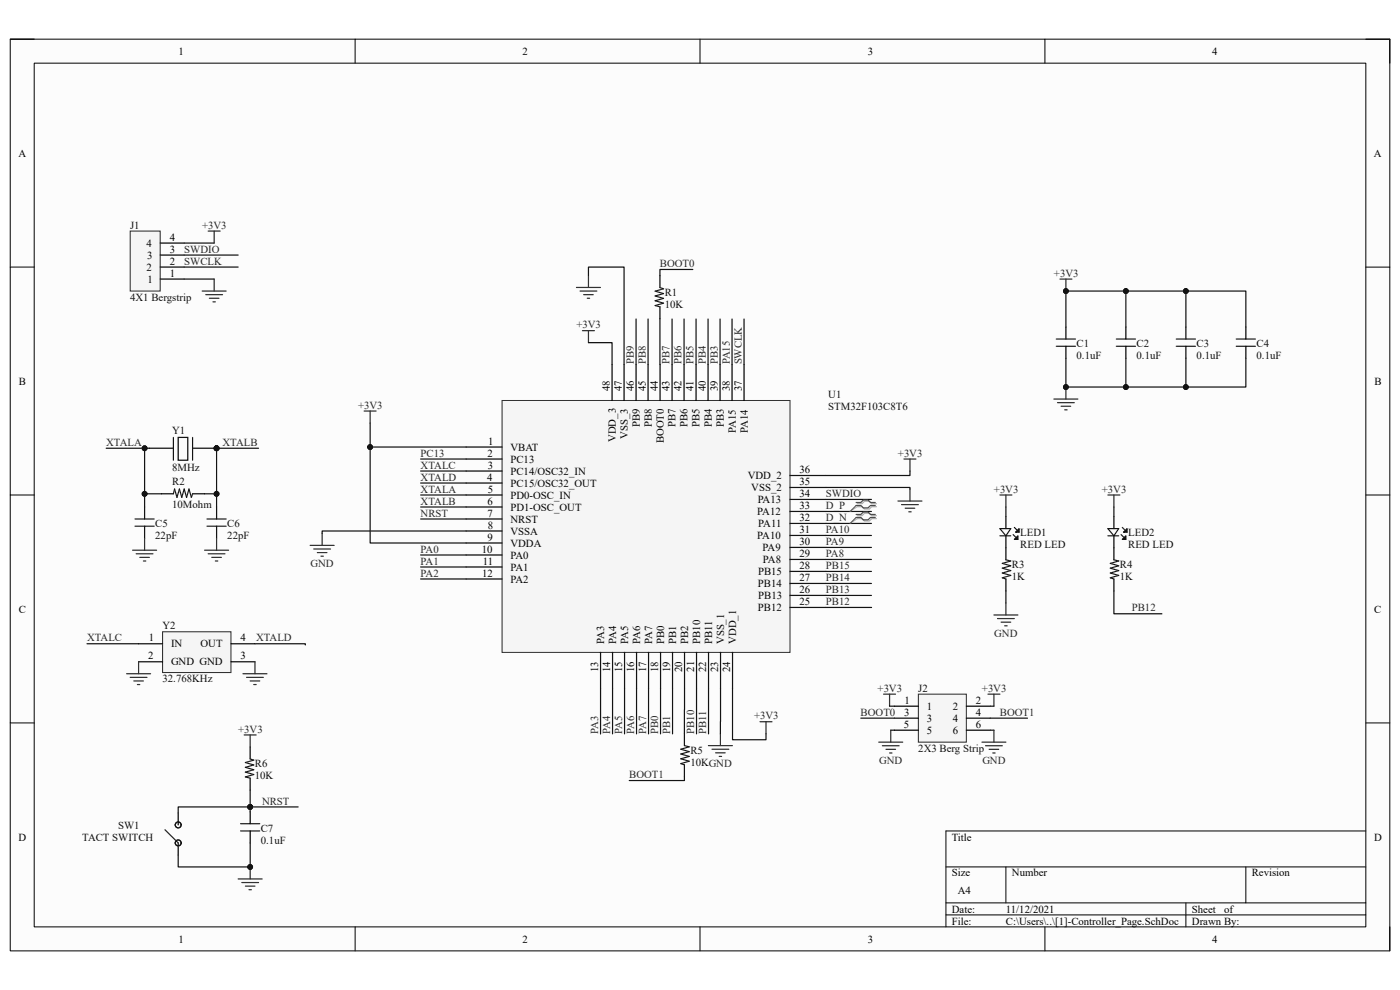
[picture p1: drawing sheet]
<svg xmlns="http://www.w3.org/2000/svg" width="297mm" height="210mm" viewBox="0 0 297 210" stroke-linecap="round" stroke-linejoin="round" font-family="sans-serif">
<path d="M2.2 8.3h292.7v193.4h-292.7z" fill-rule="evenodd" fill="#fcfcfc"/>
<path d="M2.2 8.3h292.7v193.4h-292.7z" fill="none" stroke="#000" stroke-width=".21"/>
<path d="M7.3 13.4h282.5v183.2h-282.5z" fill-rule="evenodd" fill="#fcfcfc"/>
<g fill="none" stroke="#000" stroke-width=".21">
<path d="M2.2 8.3h5.1M7.3 13.4h282.5v183.2h-282.5zM75.3 8.3v5.1M148.5 8.3v5.1M221.7 8.3v5.1M289.8 8.3h5.1v5.1M2.2 56.7h5.1M289.8 56.7h5.1M2.2 105h5.1M289.8 105h5.1M2.2 153.4h5.1M289.8 153.4h5.1"/>
<path d="M289.8 176.3h-89.1v20.3M75.3 196.6v5.1M148.5 196.6v5.1M200.7 183.9h89.1M200.7 191.5h89.1M200.7 194.1h89.1M213.4 183.9v7.6M221.7 196.6v5.1M251.6 191.5v5.1M264.3 183.9v7.6M294.9 196.6v5.1"/>
</g>
<path d="M106.5 85h61.1v53.4h-61.1z" fill-rule="evenodd" fill="#f5f5f5"/>
<path d="M106.5 85h61.1v53.4h-61.1z" fill="none" stroke="#262626" stroke-width=".21"/>
<g fill="none" stroke="#000" stroke-width=".25">
<path d="M140 58.5v2.5M129.9 77.3v7.7M132.4 77.3v7.7M134.9 77.3v7.7M137.5 77.3v7.7M140 65.1v2.5M140 77.3v7.7M142.6 77.3v7.7M145.1 77.3v7.7M147.7 77.3v7.7M150.2 77.3v7.7M152.8 77.3v7.7"/>
<path d="M155.3 77.3v7.7M157.9 77.3v7.7M98.9 94.8h7.6M98.9 97.4h7.6M98.9 99.9h7.6M98.9 102.5h7.6M98.9 105h7.6M98.9 107.6h7.6M98.9 110.1h7.6M98.9 112.6h7.6M98.9 115.2h7.6M98.9 117.7h7.6"/>
<path d="M167.6 118.7h7.6M167.6 116.1h7.6M167.6 113.6h7.6M167.6 111h7.6M167.6 108.5h7.6M167.6 105.9h7.6M167.6 103.4h7.6M167.6 100.9h7.6M98.9 120.3h7.6M98.9 122.8h7.6M127.4 138.4v7.6M130 138.4v7.6"/>
<path d="M132.5 138.4v7.6M135 138.4v7.6M137.6 138.4v7.6M140.1 138.4v7.6M142.7 138.4v7.6M145.2 138.4v7.6M147.8 138.4v7.6M150.3 138.4v7.6M152.9 138.4v7.6M155.4 138.4v7.6M167.6 128.9h7.6M167.6 126.3h7.6"/>
<path d="M167.6 123.8h7.6M167.6 121.2h7.6M145.2 155.6v2.6M145.2 162.2v2.6"/>
</g>
<g fill="none" stroke="#262626" stroke-width=".25">
<path d="M124.8 58.4v2.6M122.3 61h5.1M123.1 61.7h3.5M123.6 70.1h2.5M123.8 62.5h2.1M124.6 63.3h.5M124.8 70.1v2.6M77.2 87.2h2.6M78.5 87.2v2.5M191.8 97.4h2.5M193.1 97.4v2.5M65.8 115.7h5.1"/>
<path d="M66.6 116.5h3.5M67.3 117.2h2.1M68.1 118h.5M68.3 113.2v2.5M190.5 106.3h5.1M191.3 107.1h3.5M192 107.8h2.1M192.8 108.6h.5M193.1 103.7v2.6M150.3 158.2h5.1M151.1 158.9h3.5M151.8 159.7h2"/>
<path d="M152.8 155.6v2.6M161.2 153.1h2.6M162.5 153.1v2.6M152.6 160.5h.5"/>
</g>
<path d="M140 61l.8 .3-1.8 .5 1.8 .5-1.8 .5 1.8 .5-1.8 .5 1.8 .5-1.8 .5 1 .3M145.2 158.2l1 .2-1.8 .5 1.8 .5-1.8 .6 1.8 .5-1.8 .5 1.8 .5-1.8 .5 .8 .2" fill="none" stroke="#1c1c1c" stroke-width=".25"/>
<path d="M194.8 147.3h10.2v10.1h-10.2z" fill-rule="evenodd" fill="#f5f5f5"/>
<path d="M194.8 147.3h10.2v10.1h-10.2z" fill="none" stroke="#262626" stroke-width=".21"/>
<path d="M213.4 109.6v2.5M213.4 113.7v2.5M189.7 149.8h5.1M189.7 152.3h5.1M189.7 154.9h5.1M205 149.8h5.1M205 152.3h5.1M205 154.9h5.1" fill="none" stroke="#000" stroke-width=".25"/>
<g fill="none" stroke="#262626" stroke-width=".25">
<path d="M186.4 157.4h5.1M187.2 158.2h3.6M187.5 147.3h2.5M188 159h2M188.7 147.3v2.5M188.7 159.7h.5M189 154.9v2.5M208.3 157.4h5.1M209.1 158.2h3.5M209.6 147.3h2.5M209.8 159h2.1M210.6 159.7h.5"/>
<path d="M210.9 147.3v2.5M210.9 154.9v2.5"/>
</g>
<path d="M212.1 112.1h2.3l-1 1.6zM212.1 113.7h2.3M214.9 113.4l1.1 1" fill="none" stroke="#1c1c1c" stroke-width=".25"/>
<path d="M216 113.7v.7h-.8z" fill="#1c1c1c"/>
<path d="M215.2 111.9l1 1M216 113.7v.7h-.8z" fill="none" stroke="#1c1c1c" stroke-width=".25"/>
<path d="M216.2 112.1v.8h-.8z" fill="#1c1c1c"/>
<path d="M216.2 112.1v.8h-.8zM235 112.1h2.3l-1 1.6zM235 113.7h2.3M237.8 113.4l1.1 1" fill="none" stroke="#1c1c1c" stroke-width=".25"/>
<path d="M236.3 109.6v2.5M236.3 113.7v2.5" fill="none" stroke="#000" stroke-width=".25"/>
<path d="M238.1 114.4l.8-.7v.7z" fill="#1c1c1c"/>
<path d="M238.1 114.4l.8-.7v.7zM238.1 111.9l1 1" fill="none" stroke="#1c1c1c" stroke-width=".25"/>
<path d="M239.1 112.1v.8h-.8z" fill="#1c1c1c"/>
<path d="M224.1 73.5h4.1M224.1 71.9h4.1M236.8 73.5h4.1M236.8 71.9h4.1M249.5 73.5h4.1M249.5 71.9h4.1M262.3 73.5h4M262.3 71.9h4M213.4 118.8l1 .2-1.8 .5 1.8 .5-1.8 .5 1.8 .5-1.8 .6 1.8 .5-1.8 .5 .8 .2M236.3 118.8l1 .2-1.7 .5 1.7 .5-1.7 .5 1.7 .5-1.7 .6 1.7 .5-1.7 .5 .7 .2M239.1 112.1v.8h-.8z" fill="none" stroke="#1c1c1c" stroke-width=".25"/>
<path d="M226.1 69.4v2.5M226.1 73.5v2.5M238.9 69.4v2.5M238.9 73.5v2.5M251.6 69.4v2.5M251.6 73.5v2.5M264.3 69.4v2.5M264.3 73.5v2.5M213.4 116.2v2.6M236.3 116.2v2.6M213.4 122.8v2.6M236.3 122.8v2.6" fill="none" stroke="#000" stroke-width=".25"/>
<path d="M224.9 59.2h2.5M226.1 59.2v2.5M212.1 105h2.6M213.4 105v2.6M235 105h2.6M236.3 105v2.6M210.9 130.5h5.1M211.6 131.2h3.6M212.4 132h2M213.1 132.8h.6M213.4 127.9v2.6" fill="none" stroke="#262626" stroke-width=".25"/>
<circle cx="226.1" cy="61.7" r=".51" fill="#0e0e0e"/>
<circle cx="226.1" cy="61.7" r=".51" fill="none" stroke="#0e0e0e" stroke-width=".21"/>
<path d="M223.6 84.7h5.1M224.3 85.4h3.6M225.1 86.2h2.1M225.9 86.9h.5M226.1 82.1v2.6" fill="none" stroke="#262626" stroke-width=".25"/>
<circle cx="226.1" cy="82.1" r=".51" fill="#0e0e0e"/>
<circle cx="226.1" cy="82.1" r=".51" fill="none" stroke="#0e0e0e" stroke-width=".21"/>
<path d="M27.6 49h6.4v12.7h-6.4z" fill-rule="evenodd" fill="#f5f5f5"/>
<path d="M27.6 49h6.4v12.7h-6.4z" fill="none" stroke="#262626" stroke-width=".21"/>
<path d="M34 59.2h5.1M34 56.7h5.1M34 54.1h5.1M34 51.6h5.1" fill="none" stroke="#000" stroke-width=".25"/>
<path d="M44.2 49h2.5M45.4 49v2.6M45.4 59.2v2.5M42.9 61.7h5.1M43.7 62.5h3.5M44.4 63.3h2.1M45.2 64h.5" fill="none" stroke="#262626" stroke-width=".25"/>
<circle cx="45.9" cy="95.1" r=".51" fill="#0e0e0e"/>
<circle cx="45.9" cy="95.1" r=".51" fill="none" stroke="#0e0e0e" stroke-width=".21"/>
<path d="M31.7 95.1h5.1M37.8 92.8h2v4.8h-2zM40.9 95.1h5" fill="none" stroke="#000" stroke-width=".25"/>
<circle cx="45.9" cy="95.1" r=".51" fill="#0e0e0e"/>
<circle cx="45.9" cy="95.1" r=".51" fill="none" stroke="#0e0e0e" stroke-width=".21"/>
<path d="M36.8 92.8v4.8M40.9 92.8v4.8M28.6 111.6h4.1M28.6 110.1h4.1M36.8 104.8l.2-1.1 .5 1.8 .6-1.8 .5 1.8 .5-1.8 .5 1.8 .5-1.8 .5 1.8 .3-.7M43.9 111.6h4.1M43.9 110.1h4.1" fill="none" stroke="#1c1c1c" stroke-width=".25"/>
<path d="M30.7 107.6v2.5M30.7 111.6v2.6M34.2 104.8h2.6M40.9 104.8h2.5M45.9 107.6v2.5M45.9 111.6v2.6" fill="none" stroke="#000" stroke-width=".25"/>
<path d="M28.1 116.7h5.1M28.9 117.5h3.6M29.7 118.2h2M30.4 119h.5M30.7 114.2v2.5M43.4 116.7h5.1M44.2 117.5h3.5M44.9 118.2h2.1M45.7 119h.5M45.9 114.2v2.5" fill="none" stroke="#262626" stroke-width=".25"/>
<path d="M34.5 134h14.5v8.7h-14.5z" fill-rule="evenodd" fill="#f5f5f5"/>
<path d="M34.5 134h14.5v8.7h-14.5z" fill="none" stroke="#262626" stroke-width=".21"/>
<path d="M29.4 136.6h5.1M49 136.6h5.1M29.4 140.4h5.1M49 140.4h5.1M53.1 158.5v2.5M37.8 172.5v2.5M37.8 178.8v2.6M53.1 165.1v2.5M53.1 172.2v2.5M53.1 176.3v2.5" fill="none" stroke="#000" stroke-width=".25"/>
<path d="M26.9 142.9h5M27.6 143.7h3.6M28.4 144.5h2M29.1 145.2h.6M29.4 140.4v2.5M51.5 142.9h5.1M52.3 143.7h3.6M53.1 144.5h2M53.8 145.2h.5M54.1 140.4v2.5" fill="none" stroke="#262626" stroke-width=".25"/>
<g fill="none" stroke="#1c1c1c" stroke-width=".25">
<path d="M35 176l2.8 2.8M51 176.3h4.1M51 174.7h4.1M53.1 161l.7 .3-1.7 .5 1.7 .5-1.7 .5 1.7 .5-1.7 .5 1.7 .5-1.7 .5 1 .3"/>
<circle cx="37.8" cy="175" r=".63"/>
<circle cx="37.8" cy="178.8" r=".63"/>
</g>
<g fill="none" stroke="#0e0e0e" stroke-width=".25">
<path d="M134.9 67.7v9.6M137.5 67.7v9.6M140 67.6v9.7M142.6 67.7v9.6M145.1 67.7v9.6M147.7 67.7v9.6M150.2 67.7v9.6M152.8 67.7v9.6M155.3 67.7v9.6M157.9 67.7v9.6M78.5 94.8v20.4h20.4M89.2 99.9h9.7"/>
<path d="M89.2 97.4h9.7M89.2 102.5h9.7M89.2 105h9.7M89.2 107.6h9.7M89.2 110.1h9.7M89.2 117.7h9.7M98.9 112.6h-30.6v.6M175.2 118.7h9.7M175.2 116.1h9.7M175.2 113.6h9.7M175.2 111h9.7M175.2 108.5h9.7"/>
<path d="M175.2 105.9h9.7M89.2 120.3h9.7M89.2 122.8h9.7M175.2 126.3h9.7M175.2 123.8h9.7M175.2 121.2h9.7M175.2 128.9h9.7M127.4 146v9.7M130 146v9.7M132.5 146v9.7M135 146v9.7M137.6 146v9.7"/>
<path d="M140.1 146v9.7M142.7 146v9.7M145.2 146v9.6M147.8 146v9.7M150.3 146v9.7M152.9 146l-.1 9.6"/>
</g>
<circle cx="78.5" cy="94.8" r=".51" fill="#0e0e0e"/>
<circle cx="78.5" cy="94.8" r=".51" fill="none" stroke="#0e0e0e" stroke-width=".21"/>
<g fill="none" stroke="#0e0e0e" stroke-width=".25">
<path d="M124.8 58.4v-1.7h7.6v20.6M147 57.2h-7v1.3M124.8 72.7h5.1v4.6M238.9 61.7v7.7M193.1 99.9v1h-17.9M175.2 103.4h17.9v.3M213.4 107.6v2M236.3 107.6v2M213.4 125.4v2.5M236.3 125.4v4.8h10.2M155.4 146v10.9h7.1v-1.2M182.6 152.3h7.1"/>
<path d="M188.7 149.8h1M189 154.9h.7M210.1 149.8h.8M210.1 154.9h.8M210.1 152.3h7.9M145.2 164.8v.8h-11.7"/>
</g>
<circle cx="238.9" cy="61.7" r=".51" fill="#0e0e0e"/>
<circle cx="238.9" cy="61.7" r=".51" fill="none" stroke="#0e0e0e" stroke-width=".21"/>
<path d="M251.6 61.7v7.7" fill="none" stroke="#0e0e0e" stroke-width=".25"/>
<circle cx="251.6" cy="61.7" r=".51" fill="#0e0e0e"/>
<circle cx="251.6" cy="61.7" r=".51" fill="none" stroke="#0e0e0e" stroke-width=".21"/>
<path d="M238.9 76v6.1" fill="none" stroke="#0e0e0e" stroke-width=".25"/>
<circle cx="238.9" cy="82.1" r=".51" fill="#0e0e0e"/>
<circle cx="238.9" cy="82.1" r=".51" fill="none" stroke="#0e0e0e" stroke-width=".21"/>
<path d="M251.6 76v6.1" fill="none" stroke="#0e0e0e" stroke-width=".25"/>
<circle cx="251.6" cy="82.1" r=".51" fill="#0e0e0e"/>
<circle cx="251.6" cy="82.1" r=".51" fill="none" stroke="#0e0e0e" stroke-width=".21"/>
<path d="M39.1 54.1h11.4M39.1 56.7h11.4M39.1 59.2h6.3M39.1 51.6h6.3M30.7 104.8h3.5" fill="none" stroke="#0e0e0e" stroke-width=".25"/>
<circle cx="30.7" cy="104.8" r=".51" fill="#0e0e0e"/>
<circle cx="30.7" cy="104.8" r=".51" fill="none" stroke="#0e0e0e" stroke-width=".21"/>
<path d="M31.7 95.1h-1v12.5" fill="none" stroke="#0e0e0e" stroke-width=".25"/>
<circle cx="30.7" cy="95.1" r=".51" fill="#0e0e0e"/>
<circle cx="30.7" cy="95.1" r=".51" fill="none" stroke="#0e0e0e" stroke-width=".21"/>
<circle cx="30.7" cy="104.8" r=".51" fill="#0e0e0e"/>
<circle cx="30.7" cy="104.8" r=".51" fill="none" stroke="#0e0e0e" stroke-width=".21"/>
<path d="M43.4 104.8h2.5" fill="none" stroke="#0e0e0e" stroke-width=".25"/>
<circle cx="45.9" cy="104.8" r=".51" fill="#0e0e0e"/>
<circle cx="45.9" cy="104.8" r=".51" fill="none" stroke="#0e0e0e" stroke-width=".21"/>
<path d="M45.7 95.1h9.2" fill="none" stroke="#0e0e0e" stroke-width=".25"/>
<circle cx="45.9" cy="95.1" r=".51" fill="#0e0e0e"/>
<circle cx="45.9" cy="95.1" r=".51" fill="none" stroke="#0e0e0e" stroke-width=".21"/>
<path d="M22.5 95.1h8.2" fill="none" stroke="#0e0e0e" stroke-width=".25"/>
<circle cx="30.7" cy="95.1" r=".51" fill="#0e0e0e"/>
<circle cx="30.7" cy="95.1" r=".51" fill="none" stroke="#0e0e0e" stroke-width=".21"/>
<path d="M45.9 95.1v12.5M18.5 136.6h10.9M54.1 136.6h10.7v.2" fill="none" stroke="#0e0e0e" stroke-width=".25"/>
<circle cx="45.9" cy="104.8" r=".51" fill="#0e0e0e"/>
<circle cx="45.9" cy="104.8" r=".51" fill="none" stroke="#0e0e0e" stroke-width=".21"/>
<circle cx="45.9" cy="95.1" r=".51" fill="#0e0e0e"/>
<circle cx="45.9" cy="95.1" r=".51" fill="none" stroke="#0e0e0e" stroke-width=".21"/>
<path d="M53.1 178.8v5.1h-15.3v-2.5" fill="none" stroke="#0e0e0e" stroke-width=".25"/>
<circle cx="53.1" cy="183.9" r=".51" fill="#0e0e0e"/>
<circle cx="53.1" cy="183.9" r=".51" fill="none" stroke="#0e0e0e" stroke-width=".21"/>
<path d="M50.5 186.5h5.1M51.3 187.2h3.6M52.1 188h2M52.8 188.7h.5M53.1 183.9v2.6" fill="none" stroke="#262626" stroke-width=".25"/>
<circle cx="53.1" cy="183.9" r=".51" fill="#0e0e0e"/>
<circle cx="53.1" cy="183.9" r=".51" fill="none" stroke="#0e0e0e" stroke-width=".21"/>
<path d="M51.8 155.9h2.5M53.1 155.9v2.6" fill="none" stroke="#262626" stroke-width=".25"/>
<path d="M63.3 171.2h-25.5v1.3" fill="none" stroke="#0e0e0e" stroke-width=".25"/>
<circle cx="53.1" cy="171.2" r=".51" fill="#0e0e0e"/>
<circle cx="53.1" cy="171.2" r=".51" fill="none" stroke="#0e0e0e" stroke-width=".21"/>
<path d="M53.1 171.2v1" fill="none" stroke="#0e0e0e" stroke-width=".25"/>
<circle cx="53.1" cy="171.2" r=".51" fill="#0e0e0e"/>
<circle cx="53.1" cy="171.2" r=".51" fill="none" stroke="#0e0e0e" stroke-width=".21"/>
<path d="M53.1 167.6v3.6" fill="none" stroke="#0e0e0e" stroke-width=".25"/>
<circle cx="53.1" cy="171.2" r=".51" fill="#0e0e0e"/>
<circle cx="53.1" cy="171.2" r=".51" fill="none" stroke="#0e0e0e" stroke-width=".21"/>
<path d="M226.1 76v6.1h38.2v-6.1" fill="none" stroke="#0e0e0e" stroke-width=".25"/>
<circle cx="226.1" cy="82.1" r=".51" fill="#0e0e0e"/>
<circle cx="226.1" cy="82.1" r=".51" fill="none" stroke="#0e0e0e" stroke-width=".21"/>
<circle cx="238.9" cy="82.1" r=".51" fill="#0e0e0e"/>
<circle cx="238.9" cy="82.1" r=".51" fill="none" stroke="#0e0e0e" stroke-width=".21"/>
<circle cx="251.6" cy="82.1" r=".51" fill="#0e0e0e"/>
<circle cx="251.6" cy="82.1" r=".51" fill="none" stroke="#0e0e0e" stroke-width=".21"/>
<path d="M226.1 69.4v-7.7h38.2v7.7" fill="none" stroke="#0e0e0e" stroke-width=".25"/>
<circle cx="226.1" cy="61.7" r=".51" fill="#0e0e0e"/>
<circle cx="226.1" cy="61.7" r=".51" fill="none" stroke="#0e0e0e" stroke-width=".21"/>
<circle cx="238.9" cy="61.7" r=".51" fill="#0e0e0e"/>
<circle cx="238.9" cy="61.7" r=".51" fill="none" stroke="#0e0e0e" stroke-width=".21"/>
<circle cx="251.6" cy="61.7" r=".51" fill="#0e0e0e"/>
<circle cx="251.6" cy="61.7" r=".51" fill="none" stroke="#0e0e0e" stroke-width=".21"/>
<path d="M181.9 106.8h1l.5-.5h1l.5 .5h1M181.9 107.5h1l.5 .5h1l.5-.5h1M181.9 109.4h1l.5-.5h1l.5 .5h1M181.9 110h1l.5 .5h1l.5-.5h1" fill="none" stroke="#aeaeae" stroke-width=".25"/>
<path d="M181.9 107.5l-1.5 1M181.9 110l-1.5 1" fill="none" stroke="#aeaeae" stroke-width=".21"/>
<path d="M181.6 106.6h1l.5-.5h1.1l.5 .5h1M181.6 107.2h1l.5 .5h1.1l.5-.5h1M181.6 109.1h1l.5-.5h1.1l.5 .5h1M181.6 109.8h1l.5 .5h1.1l.5-.5h1" fill="none" stroke="#4c4c4c" stroke-width=".25"/>
<path d="M181.6 107.2l-1.2 1.3M181.6 109.8l-1.2 1.2" fill="none" stroke="#4c4c4c" stroke-width=".21"/>
<path d="M78.5 94.8h20.4" fill="none" stroke="#0e0e0e" stroke-width=".25"/>
<circle cx="78.5" cy="94.8" r=".51" fill="#0e0e0e"/>
<circle cx="78.5" cy="94.8" r=".51" fill="none" stroke="#0e0e0e" stroke-width=".21"/>
<path d="M78.5 89.7v5.1" fill="none" stroke="#0e0e0e" stroke-width=".25"/>
<g font-size="2.3">
<text x="37.9" y="11.6">1</text>
<text x="110.9" y="11.6">2</text>
<text x="184.1" y="11.6">3</text>
<text x="257.2" y="11.6">4</text>
<text x="3.9" y="33.2">A</text>
<text x="291.5" y="33.2">A</text>
<text x="31.1" y="52.3">4</text>
<text x="36" y="53.6">3</text>
<text x="36" y="51.1">4</text>
<text x="31.1" y="57.4">2</text>
<text x="31.2" y="54.9">3</text>
<text x="31.3" y="59.9">1</text>
<text x="36" y="58.7">1</text>
<text x="36" y="56.1">2</text>
<text x="4" y="81.6">B</text>
<text x="129.4" y="82.9" transform="rotate(-90 129.4 82.9)">48</text>
<text x="131.9" y="82.9" transform="rotate(-90 131.9 82.9)">47</text>
<text x="134.5" y="82.9" transform="rotate(-90 134.5 82.9)">46</text>
<text x="137" y="82.9" transform="rotate(-90 137 82.9)">45</text>
<text x="139.5" y="82.9" transform="rotate(-90 139.5 82.9)">44</text>
<text x="142.1" y="82.9" transform="rotate(-90 142.1 82.9)">43</text>
<text x="144.6" y="82.9" transform="rotate(-90 144.6 82.9)">42</text>
<text x="147.2" y="82.9" transform="rotate(-90 147.2 82.9)">41</text>
<text x="149.7" y="82.9" transform="rotate(-90 149.7 82.9)">40</text>
<text x="152.3" y="82.9" transform="rotate(-90 152.3 82.9)">39</text>
<text x="154.8" y="82.9" transform="rotate(-90 154.8 82.9)">38</text>
<text x="157.4" y="82.9" transform="rotate(-90 157.4 82.9)">37</text>
<text x="291.6" y="81.6">B</text>
<text x="103.6" y="94.3">1</text>
<text x="108.3" y="95.6">VBAT</text>
<text x="130.6" y="93.8" transform="rotate(-90 130.6 93.8)">VDD_3</text>
<text x="133.2" y="93" transform="rotate(-90 133.2 93)">VSS_3</text>
<text x="135.7" y="90.6" transform="rotate(-90 135.7 90.6)">PB9</text>
<text x="138.3" y="90.6" transform="rotate(-90 138.3 90.6)">PB8</text>
<text x="140.8" y="94.1" transform="rotate(-90 140.8 94.1)">BOOT0</text>
<text x="143.3" y="90.6" transform="rotate(-90 143.3 90.6)">PB7</text>
<text x="145.9" y="90.6" transform="rotate(-90 145.9 90.6)">PB6</text>
<text x="148.4" y="90.6" transform="rotate(-90 148.4 90.6)">PB5</text>
<text x="151" y="90.6" transform="rotate(-90 151 90.6)">PB4</text>
<text x="153.5" y="90.5" transform="rotate(-90 153.5 90.5)">PB3</text>
<text x="156.1" y="91.8" transform="rotate(-90 156.1 91.8)">PA15</text>
<text x="158.6" y="91.9" transform="rotate(-90 158.6 91.9)">PA14</text>
<text x="103.4" y="101.9">4</text>
<text x="103.4" y="96.9">2</text>
<text x="103.5" y="99.4">3</text>
<text x="108.3" y="98.1">PC13</text>
<text x="108.3" y="100.7">PC14/OSC32_IN</text>
<text x="158.6" y="101.6">VDD_2</text>
<text x="169.6" y="100.4">36</text>
<text x="103.4" y="107.1">6</text>
<text x="103.5" y="104.5">5</text>
<text x="108.3" y="103.2">PC15/OSC32_OUT</text>
<text x="108.3" y="105.8">PD0-OSC_IN</text>
<text x="159.4" y="104.2">VSS_2</text>
<text x="160.7" y="106.7">PA13</text>
<text x="169.6" y="108">33</text>
<text x="169.6" y="105.5">34</text>
<text x="169.6" y="102.9">35</text>
<text x="103.4" y="109.6">7</text>
<text x="103.5" y="112.1">8</text>
<text x="108.3" y="108.3">PD1-OSC_OUT</text>
<text x="108.3" y="110.9">NRST</text>
<text x="108.3" y="113.4">VSSA</text>
<text x="160.7" y="109.3">PA12</text>
<text x="160.9" y="111.8">PA11</text>
<text x="169.6" y="113.1">31</text>
<text x="169.6" y="110.5">32</text>
<text x="102.2" y="117.2">10</text>
<text x="102.4" y="119.8">11</text>
<text x="103.4" y="114.7">9</text>
<text x="108.3" y="116">VDDA</text>
<text x="108.3" y="118.5">PA0</text>
<text x="160.7" y="114.3">PA10</text>
<text x="161.8" y="116.9">PA9</text>
<text x="161.8" y="119.4">PA8</text>
<text x="169.6" y="118.2">29</text>
<text x="169.6" y="115.6">30</text>
<text x="102.3" y="122.3">12</text>
<text x="108.3" y="121">PA1</text>
<text x="108.3" y="123.6">PA2</text>
<text x="160.8" y="124.5">PB14</text>
<text x="160.8" y="122">PB15</text>
<text x="169.6" y="125.8">26</text>
<text x="169.6" y="123.3">27</text>
<text x="169.6" y="120.7">28</text>
<text x="4" y="130">C</text>
<text x="160.8" y="129.6">PB12</text>
<text x="160.9" y="127.1">PB13</text>
<text x="169.6" y="128.4">25</text>
<text x="291.5" y="130">C</text>
<text x="31.6" y="136.1">1</text>
<text x="36.3" y="137.3">IN</text>
<text x="42.5" y="137.3">OUT</text>
<text x="51" y="136.1">4</text>
<text x="128.2" y="136.6" transform="rotate(-90 128.2 136.6)">PA3</text>
<text x="130.7" y="136.6" transform="rotate(-90 130.7 136.6)">PA4</text>
<text x="133.3" y="136.6" transform="rotate(-90 133.3 136.6)">PA5</text>
<text x="135.8" y="136.6" transform="rotate(-90 135.8 136.6)">PA6</text>
<text x="138.3" y="136.6" transform="rotate(-90 138.3 136.6)">PA7</text>
<text x="140.9" y="136.6" transform="rotate(-90 140.9 136.6)">PB0</text>
<text x="143.5" y="136.6" transform="rotate(-90 143.5 136.6)">PB1</text>
<text x="146" y="136.6" transform="rotate(-90 146 136.6)">PB2</text>
<text x="148.5" y="136.6" transform="rotate(-90 148.5 136.6)">PB10</text>
<text x="151.1" y="136.6" transform="rotate(-90 151.1 136.6)">PB11</text>
<text x="153.6" y="136.6" transform="rotate(-90 153.6 136.6)">VSS_1</text>
<text x="156.2" y="136.6" transform="rotate(-90 156.2 136.6)">VDD_1</text>
<text x="31.4" y="139.9">2</text>
<text x="36.3" y="141.1">GND GND</text>
<text x="51" y="139.9">3</text>
<text x="126.9" y="142.5" transform="rotate(-90 126.9 142.5)">13</text>
<text x="129.5" y="142.7" transform="rotate(-90 129.5 142.7)">14</text>
<text x="132" y="142.6" transform="rotate(-90 132 142.6)">15</text>
<text x="134.5" y="142.7" transform="rotate(-90 134.5 142.7)">16</text>
<text x="137.1" y="142.6" transform="rotate(-90 137.1 142.6)">17</text>
<text x="139.6" y="142.6" transform="rotate(-90 139.6 142.6)">18</text>
<text x="142.2" y="142.6" transform="rotate(-90 142.2 142.6)">19</text>
<text x="144.7" y="142.7" transform="rotate(-90 144.7 142.7)">20</text>
<text x="147.3" y="142.5" transform="rotate(-90 147.3 142.5)">21</text>
<text x="149.8" y="142.6" transform="rotate(-90 149.8 142.6)">22</text>
<text x="152.4" y="142.5" transform="rotate(-90 152.4 142.5)">23</text>
<text x="154.9" y="142.7" transform="rotate(-90 154.9 142.7)">24</text>
<text x="191.9" y="149.3">1</text>
<text x="207" y="149.3">2</text>
<text x="191.8" y="154.4">5</text>
<text x="191.8" y="151.8">3</text>
<text x="196.6" y="150.6">1</text>
<text x="196.6" y="153.1">3</text>
<text x="196.6" y="155.7">5</text>
<text x="202.1" y="150.6">2</text>
<text x="202.1" y="153.1">4</text>
<text x="202.1" y="155.7">6</text>
<text x="207" y="151.8">4</text>
<text x="207" y="154.4">6</text>
<text x="3.9" y="178.3">D</text>
<text x="201.9" y="178.3">Title</text>
<text x="291.5" y="178.3">D</text>
<text x="201.9" y="185.9">Size</text>
<text x="214.7" y="185.9">Number</text>
<text x="265.6" y="185.9">Revision</text>
<text x="203.2" y="189.7">A4</text>
<text x="201.9" y="193.6">Date:</text>
<text x="201.9" y="196.1">File:</text>
<text x="213.4" y="193.6">11/12/2021</text>
<text x="213.4" y="196.1">C:\Users\..\[1]-Controller_Page.SchDoc</text>
<text x="252.9" y="193.6">Sheet</text>
<text x="252.9" y="196.1">Drawn By:</text>
<text x="259.7" y="193.6">of</text>
<text x="37.9" y="199.9">1</text>
<text x="110.9" y="199.9">2</text>
<text x="184.1" y="199.9">3</text>
<text x="257.2" y="199.9">4</text>
</g>
<g font-size="2.3" fill="#0e0e0e">
<text x="27.6" y="48.5">J1</text>
<text x="27.6" y="63.8">4X1 Bergstrip</text>
<text x="141" y="62.8">R1</text>
<text x="141" y="65.3">10K</text>
<text x="228.4" y="73.7">C1</text>
<text x="228.4" y="76.2">0.1uF</text>
<text x="241.1" y="73.7">C2</text>
<text x="241.1" y="76.2">0.1uF</text>
<text x="253.9" y="73.7">C3</text>
<text x="253.9" y="76.2">0.1uF</text>
<text x="266.6" y="73.7">C4</text>
<text x="266.6" y="76.2">0.1uF</text>
<text x="175.7" y="84.5">U1</text>
<text x="175.7" y="87">STM32F103C8T6</text>
<text x="36.5" y="92">Y1</text>
<text x="36.5" y="99.9">8MHz</text>
<text x="36.5" y="103">R2</text>
<text x="36.5" y="107.8">10Mohm</text>
<text x="32.9" y="111.9">C5</text>
<text x="48.2" y="111.9">C6</text>
<text x="216.5" y="113.7">LED1</text>
<text x="239.4" y="113.7">LED2</text>
<text x="32.9" y="114.4">22pF</text>
<text x="48.2" y="114.4">22pF</text>
<text x="216.5" y="116.2">RED LED</text>
<text x="239.4" y="116.2">RED LED</text>
<text x="214.7" y="120.5">R3</text>
<text x="214.7" y="123.1">1K</text>
<text x="237.6" y="120.5">R4</text>
<text x="237.6" y="123.1">1K</text>
<text x="34.5" y="133.5">Y2</text>
<text x="34.5" y="144.7">32.768KHz</text>
<text x="194.8" y="146.7">J2</text>
<text x="146.5" y="160">R5</text>
<text x="194.8" y="159.5">2X3 Berg Strip</text>
<text x="54.1" y="162.8">R6</text>
<text x="54.1" y="165.3">10K</text>
<text x="146.5" y="162.5">10KGND</text>
<text x="17.4" y="178.3">TACT SWITCH</text>
<text x="25.1" y="175.8">SW1</text>
<text x="55.3" y="176.5">C7</text>
<text x="55.3" y="179.1">0.1uF</text>
</g>
<g font-size="2.3" fill="#262626">
<text x="39.1" y="53.6">SWDIO</text>
<text x="42.9" y="48.5">+3V3</text>
<text x="39.1" y="56.1">SWCLK</text>
<text x="140" y="56.6">BOOT0</text>
<text x="223.6" y="58.7">+3V3</text>
<text x="122.3" y="69.6">+3V3</text>
<text x="134.5" y="77.3" transform="rotate(-90 134.5 77.3)">PB9</text>
<text x="137" y="77.3" transform="rotate(-90 137 77.3)">PB8</text>
<text x="142.1" y="77.3" transform="rotate(-90 142.1 77.3)">PB7</text>
<text x="144.6" y="77.3" transform="rotate(-90 144.6 77.3)">PB6</text>
<text x="147.2" y="77.3" transform="rotate(-90 147.2 77.3)">PB5</text>
<text x="149.7" y="77.3" transform="rotate(-90 149.7 77.3)">PB4</text>
<text x="152.3" y="77.3" transform="rotate(-90 152.3 77.3)">PB3</text>
<text x="154.8" y="77.3" transform="rotate(-90 154.8 77.3)">PA15</text>
<text x="157.4" y="77.3" transform="rotate(-90 157.4 77.3)">SWCLK</text>
<text x="76" y="86.7">+3V3</text>
<text x="22.5" y="94.6">XTALA</text>
<text x="47.2" y="94.6">XTALB</text>
<text x="89.2" y="96.9">PC13</text>
<text x="89.2" y="101.9">XTALD</text>
<text x="89.2" y="99.4">XTALC</text>
<text x="190.5" y="96.9">+3V3</text>
<text x="89.2" y="104.5">XTALA</text>
<text x="89.2" y="107.1">XTALB</text>
<text x="175.2" y="105.5">SWDIO</text>
<text x="175.2" y="108">D_P</text>
<text x="210.9" y="104.5">+3V3</text>
<text x="233.8" y="104.5">+3V3</text>
<text x="89.2" y="109.6">NRST</text>
<text x="175.2" y="110.5">D_N</text>
<text x="175.2" y="113.1">PA10</text>
<text x="89.2" y="117.2">PA0</text>
<text x="89.2" y="119.8">PA1</text>
<text x="175.2" y="118.2">PA8</text>
<text x="175.2" y="115.6">PA9</text>
<text x="65.9" y="120.3">GND</text>
<text x="89.2" y="122.3">PA2</text>
<text x="175.2" y="120.7">PB15</text>
<text x="175.2" y="123.3">PB14</text>
<text x="175.2" y="125.8">PB13</text>
<text x="175.2" y="128.4">PB12</text>
<text x="240.1" y="129.7">PB12</text>
<text x="18.5" y="136.1">XTALC</text>
<text x="54.3" y="136.1">XTALD</text>
<text x="210.9" y="135">GND</text>
<text x="186.2" y="146.7">+3V3</text>
<text x="208.3" y="146.7">+3V3</text>
<text x="50.5" y="155.4">+3V3</text>
<text x="126.9" y="155.7" transform="rotate(-90 126.9 155.7)">PA3</text>
<text x="129.5" y="155.7" transform="rotate(-90 129.5 155.7)">PA4</text>
<text x="132" y="155.7" transform="rotate(-90 132 155.7)">PA5</text>
<text x="134.5" y="155.7" transform="rotate(-90 134.5 155.7)">PA6</text>
<text x="137.1" y="155.7" transform="rotate(-90 137.1 155.7)">PA7</text>
<text x="139.6" y="155.7" transform="rotate(-90 139.6 155.7)">PB0</text>
<text x="142.2" y="155.7" transform="rotate(-90 142.2 155.7)">PB1</text>
<text x="147.3" y="155.7" transform="rotate(-90 147.3 155.7)">PB10</text>
<text x="149.8" y="155.7" transform="rotate(-90 149.8 155.7)">PB11</text>
<text x="160" y="152.6">+3V3</text>
<text x="182.6" y="151.8">BOOT0</text>
<text x="212.1" y="151.8">BOOT1</text>
<text x="133.5" y="165.1">BOOT1</text>
<text x="186.5" y="162">GND</text>
<text x="208.4" y="162">GND</text>
<text x="55.6" y="170.7">NRST</text>
</g>
</svg>
